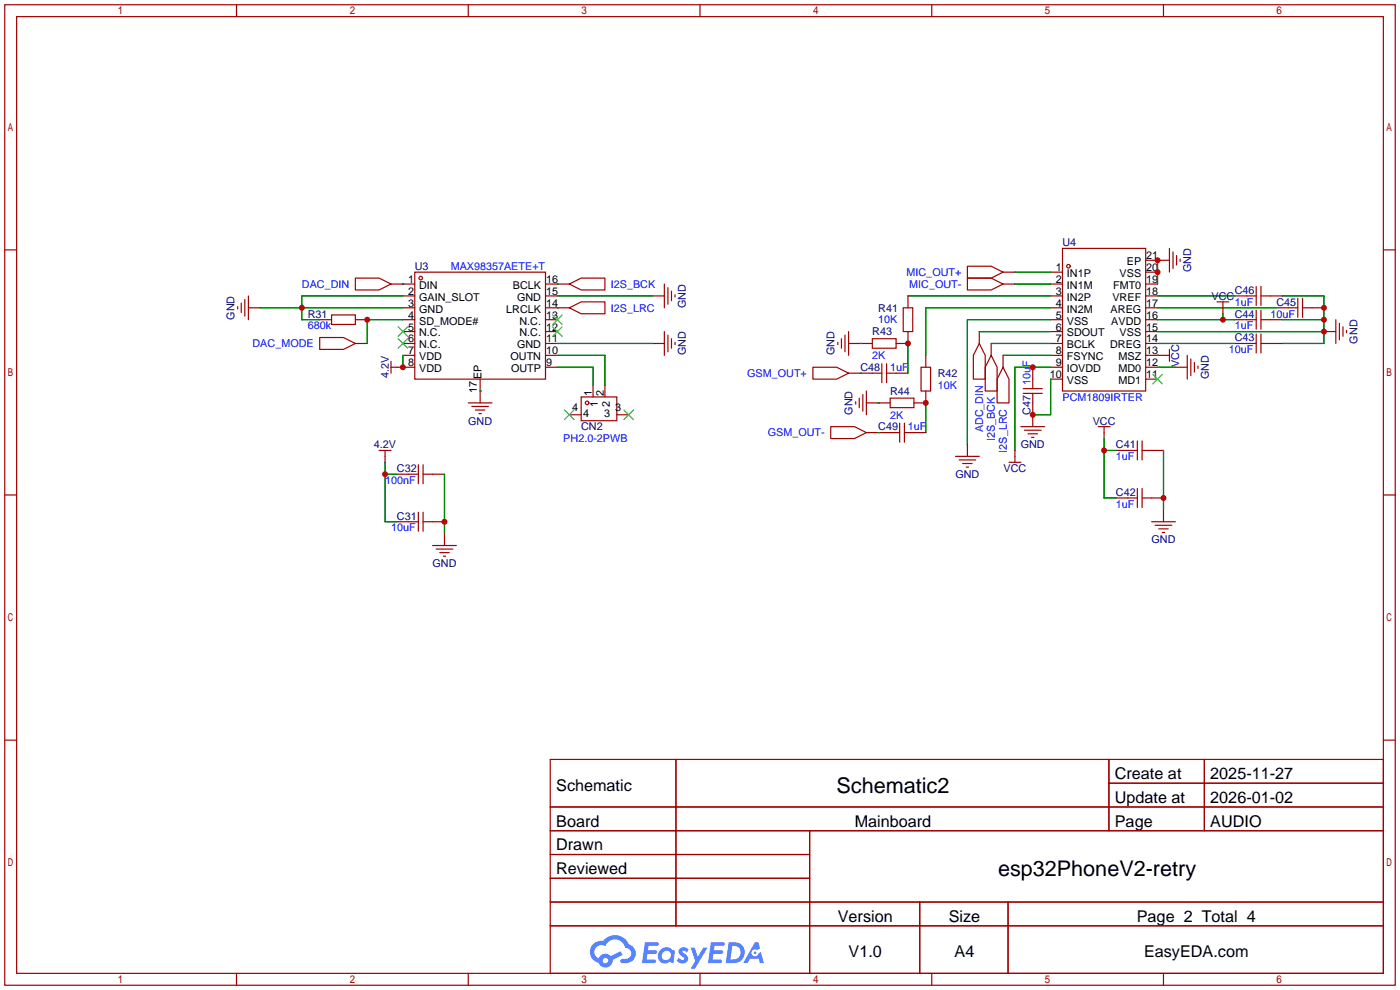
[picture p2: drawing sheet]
<svg xmlns="http://www.w3.org/2000/svg" width="299mm" height="212mm" viewBox="0 0 299 212" stroke-linecap="round" stroke-linejoin="round" font-family="sans-serif">
<g fill="none" stroke="#a10000" stroke-width=".25">
<path d="M1 1h297.2v209.6h-297.2zM3.6 3.6h292.1v204.4h-292.1zM50.5 1v2.6M100.1 1v2.6M149.6 1v2.6M199.1 1v2.6M248.7 1v2.6M1 53.4h2.6M295.7 53.4h2.5M1 105.8h2.6M295.7 105.8h2.5M1 158.2h2.6"/>
<path d="M295.7 158.2h2.5M117.6 162.3h178.1v45.7h-178.1zM117.6 172.5h178.1M117.6 177.5h178.1M144.5 162.3v35.6M173 177.5v30.5M237 162.3v15.2M237 167.4h58.7M257.4 162.3v15.2M117.6 182.6h55.4M117.6 192.8h178.1M117.6 187.7h55.4"/>
<path d="M117.6 197.9h178.1M196.6 192.8v15.2M215.4 192.8v15.2M50.5 208v2.6M100.1 208v2.6M149.6 208v2.6M199.1 208v2.6M248.7 208v2.6"/>
</g>
<g fill="#5487ff">
<path d="M145.3 202.7a1.3 1.3 0 0 1 1.9 .3l-.4 .6a.54 .54 0 0 0-.9-.2l.1 .2a1.34 1.34 0 0 1 .9 1.8 1.47 1.47 0 0 1-2.3-.1l.5-.6 .8 .5a.31 .31 0 0 0 .4-.3 .31 .31 0 0 0-.3-.4 1.12 1.12 0 0 1-.7-1.8z"/>
<path d="M147.6 202.5h.9l.6 2 1.2-2h.9l-2.7 4.6h-.9l1-1.7z"/>
<path d="M137.8 201.4h1.7a1.31 1.31 0 0 1 1.2 .2 .4 .4 0 0 1-.3 .5l-1.8 .1-.1 .9h1.6a.4 .4 0 0 1 .4 .4 .4 .4 0 0 1-.5 .4h-1.6l-.2 1.2h1.4a.46 .46 0 0 1 .5 0 .46 .46 0 0 1 .1 .5l-.4 .2h-2.6z"/>
<path d="M151.9 201.4h1.7a1.32 1.32 0 0 1 1.2 .2 .39 .39 0 0 1-.3 .5l-1.8 .1-.1 .9h1.6a.4 .4 0 0 1 .4 .4 .4 .4 0 0 1-.4 .4h-1.7l-.2 1.2h1.4a.46 .46 0 0 1 .5 0 .46 .46 0 0 1 .1 .5l-.4 .2h-2.6z"/>
<path d="M161.3 201.4h.8l.3 1.3-.6 .4a.75 .75 0 0 0-1.1 .3 .75 .75 0 0 0 .5 1 .75 .75 0 0 0 .9-.7l.5-.2 .6 2.3h-.8l-.3-.9h-1.8l-.5 .9h-1z"/>
<path d="M155.7 201.4l-.6 4.4h1.5a2.27 2.27 0 0 0 2.6-2.2 2.27 2.27 0 0 0-2.7-2.2zM156.5 202.1a1.5 1.5 0 0 1 1.8 1.6 1.5 1.5 0 0 1-1.9 1.4h-.3z"/>
<path d="M141.2 203a1.6 1.6 0 0 0-.3 2.3 1.6 1.6 0 0 0 2.3 .2l.7 .3 .3-2.4-.1-.3-.5-.1a1.58 1.58 0 0 0-2.4 0zM141.8 203.5a.98 .98 0 0 1 1.6 .4 .98 .98 0 0 1-1.1 1.3 .94 .94 0 0 1-.9-.7 .94 .94 0 0 1 .4-1z"/>
<path d="M126.8 201.8a2.37 2.37 0 0 0 1.1 4 1.54 1.54 0 0 0 1.8 1 1.54 1.54 0 0 0 1.2-1.6l2.2-1.1-.5-.8-2 1a1.57 1.57 0 0 0-2.7 .5 1.5 1.5 0 0 1-.7-2.1 1.5 1.5 0 0 1 2.2-.5 2.23 2.23 0 0 1 2.3-1.4 2.23 2.23 0 0 1 2 1.8 1.16 1.16 0 0 1 1.2 1.1 1.16 1.16 0 0 1-1.1 1.2h-.7a.47 .47 0 0 0-.5 .4 .47 .47 0 0 0 .4 .5 2.17 2.17 0 0 0 2.5-.9 2.17 2.17 0 0 0-.3-2.7l-.8-.4a3.2 3.2 0 0 0-5.5-.7l-1.1 .1zM128.8 205.3a.6 .6 0 0 1 1.2 0 .6 .6 0 0 1-1.2 0z"/>
<circle cx="161.4" cy="203.6" r=".28"/>
</g>
<g fill="none" stroke="#a10000" stroke-width=".25">
<path d="M75.9 59.4h5.1l2.6 1.3-2.6 1.3h-5.1zM88.6 58.2h28v22.8h-28zM206.8 59.4h5l2.6 1.3-2.6 1.3h-5zM206.8 56.9h5l2.6 1.3-2.6 1.2h-5zM214.4 58.2h2.5M224.5 58.2h2.6M227.1 53.1h17.8v30.5h-17.8zM244.9 58.2h2.5M244.9 55.6h5M249.9 53.1v5.1M250.7 53.8v3.6M251.5 54.6v2"/>
<path d="M252.2 55.4v.5M50.8 65.5v.5M51.6 64.8v2M52.3 64v3.6M53.1 65.8h2.5M53.1 63.2v5.1M68.3 72.1h5.1l2.5 1.3-2.5 1.3h-5.1zM68.3 68.3h2.6M70.9 67.3h5v2h-5zM75.9 68.3h2.6M75.9 73.4h2.6M83.6 60.7h5"/>
<path d="M83.6 78.5h5M83.6 77.2v2.6M86.1 63.2h2.5M86.1 65.8h2.5M86.1 68.3h2.5M86.1 70.9h2.5M86.1 73.4h2.5M86.1 75.9h2.5M116.6 60.7h5.1M116.6 63.2h2.5M116.6 65.8h5.1M116.6 68.3h2.5"/>
<path d="M116.6 70.9h2.5M116.6 73.4h2.5M116.6 75.9h2.5M116.6 78.5h2.5M121.7 65.8l2.5-1.3h5.1v2.6h-5.1zM121.7 60.7l2.5-1.3h5.1v2.6h-5.1zM139.4 63.2h2.6M139.4 73.4h2.6M142 60.7v5.1M142 70.9v5M142.7 61.5v3.5M142.7 71.6v3.6"/>
<path d="M143.5 62.2v2.1M143.5 72.4v2M144.3 63v.5M144.3 73.2v.5M173.7 78.5h5.1l2.6 1.3-2.6 1.2h-5.1zM179.1 73.2v.5M179.8 72.4v2M180.6 71.6v3.6M181.4 73.4h5M181.4 70.9v5M181.4 79.8h7.1M186.4 72.4h5.1v2h-5.1z"/>
<path d="M188.5 77.7v4.1M189.5 79.8h4.6M189.5 77.7v4.1M193 65.8h2.1v5.1h-2.1zM194.1 70.9v2.5h-2.6M194.1 63.2v2.6M196.8 78.5h2.1v5.1h-2.1zM197.9 75.9v2.6M209.3 73.4l1.3 2.5v5.1h-2.6v-5.1zM209.3 70.9v2.5M211.8 75.9l1.3 2.6v5.1h-2.5v-5.1zM211.8 73.4v2.5"/>
<path d="M214.4 78.5l1.2 2.5v5.1h-2.5v-5.1zM214.4 60.7h2.5M214.4 75.9v2.6M220.7 78.5v4.6M224.5 60.7h2.6M224.5 63.2h2.6M224.5 65.8h2.6M224.5 68.3h2.6M224.5 70.9h2.6M224.5 73.4h2.6M224.5 75.9h2.6M224.5 78.5h2.6"/>
<path d="M244.9 60.7h2.5M244.9 63.2h2.5M244.9 65.8h2.5M244.9 68.3h2.5M244.9 70.9h2.5M244.9 73.4h2.5M244.9 75.9h5M244.9 78.5h2.5M249.9 74.7v2.5M251.2 78.5h2.5M253.7 75.9v5.1M254.5 76.7v3.6"/>
<path d="M255.3 77.5v2M256 78.2v.5M260.1 64.5h2.5M261.4 64.5v2.6M263.9 63.2h4.6M263.9 68.3h4.6M263.9 73.4h4.6M268.5 61.2v4.1M268.5 66.3v4.1M268.5 71.4v4M269.5 63.2h4.6M269.5 68.3h4.6"/>
<path d="M269.5 73.4h4.6M269.5 61.2v4.1M269.5 66.3v4.1M269.5 71.4v4M272.8 65.8h4.6M277.4 63.8v4M278.4 65.8h4.6M278.4 63.8v4M283 70.9h2.5M285.5 68.3v5.1M286.3 69.1v3.5M287 69.8v2.1"/>
<path d="M287.8 70.6v.5M81 96.3h2.6M82.3 96.3v2.5M89.4 99.3v4.1M90.4 99.3v4.1M100.1 86.1h5.1M100.8 86.9h3.6M101.6 87.6h2M102.4 88.4h.5M102.6 81v5.1M121.7 88.6h2.5M124.2 84.8h7.6v5.1h-7.6z"/>
<path d="M126.7 82.3v2.5M129.3 82.3v2.5M131.8 88.6h2.6M177.5 91.2h5.1l2.6 1.3-2.6 1.2h-5.1zM182.9 85.9v.5M183.6 85.1v2M184.4 84.3v3.6M185.2 86.1h5M185.2 83.6v5M185.2 92.5h7.1M190.2 85.1h5.1v2h-5.1zM192.3 90.4v4.1"/>
<path d="M193.3 92.5h4.6M193.3 90.4v4.1M197.9 83.6v2.5h-2.6M204.2 97.5h5.1M205 98.3h3.5M205.7 99.1h2.1M206.5 99.8h.5M206.8 95v2.5M215.6 98.8h2.6M216.9 96.3v2.5M218.2 91.2h5.1M218.7 83.1h4.1"/>
<path d="M218.7 84.1h4.1M218.9 91.9h3.6M219.7 92.7h2M220.5 93.5h.5M220.7 84.1v7.1M224.5 81h2.6M234.7 91.2h2.5M236 91.2v2.5M238.5 96.3h4.6M243.1 94.2v4.1M244.1 96.3h4.6M244.1 94.2v4.1"/>
<path d="M244.9 81h2.5M84.8 111.5h4.6M84.8 101.3h4.6M89.4 109.5v4M90.4 111.5h4.6M90.4 101.3h4.6M90.4 109.5v4M92.5 116.6h5M93.2 117.3h3.6M94 118.1h2M94.7 118.9h.5M95 114v2.6"/>
<path d="M238.5 106.4h4.6M243.1 104.4v4.1M244.1 104.4v4.1M244.1 106.4h4.6M246.1 111.5h5.1M246.9 112.3h3.5M247.6 113h2.1M248.4 113.8h.5M248.7 109v2.5"/>
<circle cx="89.9" cy="59.4" r=".38"/>
<circle cx="228.3" cy="56.9" r=".38"/>
<circle cx="125.5" cy="86.1" r=".38"/>
</g>
<g fill="none" stroke="#3c3" stroke-width=".25">
<path d="M85.1 69.8l2 2.1M85.1 72.4l2 2M87.1 69.8l-2 2.1M87.1 72.4l-2 2M118.1 69.8l2 2.1M118.1 67.3l2 2M120.1 69.8l-2 2.1M120.1 67.3l-2 2M120.6 87.6l2.1 2.1M122.7 87.6l-2.1 2.1M133.3 87.6l2.1 2.1M135.4 87.6l-2.1 2.1"/>
<path d="M246.4 80l2 2M248.4 80l-2 2"/>
</g>
<g fill="none" stroke="#008700" stroke-width=".25">
<path d="M216.9 58.2h7.6M247.4 55.6v5.1M55.6 65.8h30.5M86.1 60.7h.1M86.1 63.2h-21.6v5.1h3.8M86.1 68.3h-7.6v5.1M86.1 75.9v2.6M119.1 65.8h.1M119.1 60.7h.1M119.1 63.2h20.3M119.1 73.4h20.3M119.1 78.5h7.6v3.8"/>
<path d="M119.1 75.9h10.2v6.4M183.9 73.4h.1M183.9 79.8h.1M194.1 63.2h30.4M194.1 73.4v6.4M209.3 70.9h15.2M211.8 73.4h12.7M214.4 75.9h10.1M216.9 60.7h7.6M224.5 65.8h-26.6v10.1M224.5 68.3h-17.7v26.7M224.5 78.5h-7.6v17.8"/>
<path d="M247.4 75.9h.1M247.4 63.2h16.5M247.4 65.8h25.4M247.4 70.9h35.6M247.4 73.4h16.5M247.4 68.3h16.5M247.4 78.5h3.8M261.4 67.1v1.2M274.1 63.2h8.9v10.2h-8.9M274.1 68.3h8.9M82.3 98.8v12.7h2.5M102.6 83.6h.1"/>
<path d="M187.7 86.1h.1M187.7 92.5h.1M197.9 86.1v6.4M224.5 81v7.6h-3.8M236 93.7v12.7h2.5M236 96.3h2.5M248.7 96.3v12.7M82.3 101.3h2.5M95 101.3v12.7"/>
</g>
<g fill="#c00">
<circle cx="283" cy="70.9" r=".63"/>
<circle cx="283" cy="68.3" r=".63"/>
<circle cx="283" cy="65.8" r=".63"/>
<circle cx="64.5" cy="65.8" r=".63"/>
<circle cx="78.5" cy="68.3" r=".63"/>
<circle cx="86.1" cy="78.5" r=".63"/>
<circle cx="248.7" cy="106.4" r=".63"/>
<circle cx="236" cy="96.3" r=".63"/>
<circle cx="261.4" cy="68.3" r=".63"/>
<circle cx="247.4" cy="58.2" r=".63"/>
<circle cx="247.4" cy="55.6" r=".63"/>
<circle cx="220.7" cy="78.5" r=".63"/>
<circle cx="220.7" cy="88.6" r=".63"/>
<circle cx="197.9" cy="86.1" r=".63"/>
<circle cx="194.1" cy="73.4" r=".63"/>
<circle cx="95" cy="111.5" r=".63"/>
<circle cx="82.3" cy="101.3" r=".63"/>
</g>
<g font-size="4.6">
<text x="178.8" y="169.4">Schematic2</text>
<text x="213.3" y="187.2">esp32PhoneV2-retry</text>
</g>
<g font-size="3.5">
<text x="238.3" y="166.5">Create at</text>
<text x="258.7" y="166.5">2025-11-27</text>
<text x="118.9" y="169.1">Schematic</text>
<text x="238.3" y="171.6">Update at</text>
<text x="258.7" y="171.6">2026-01-02</text>
<text x="118.9" y="176.7">Board</text>
<text x="182.7" y="176.7">Mainboard</text>
<text x="238.3" y="176.7">Page</text>
<text x="258.7" y="176.7">AUDIO</text>
<text x="118.9" y="181.8">Drawn</text>
<text x="118.9" y="186.8">Reviewed</text>
<text x="179.1" y="197">Version</text>
<text x="202.8" y="197">Size</text>
<text x="243" y="197">Page 2 Total 4</text>
<text x="181.4" y="204.6">V1.0</text>
<text x="204" y="204.6">A4</text>
<text x="244.5" y="204.6">EasyEDA.com</text>
</g>
<g font-size="2.3" fill="#000080">
<text x="227.1" y="52.6">U4</text>
<text x="88.6" y="57.7">U3</text>
<text x="254.6" y="58.2" transform="rotate(-90 254.6 58.2)">GND</text>
<text x="146.6" y="65.8" transform="rotate(-90 146.6 65.8)">GND</text>
<text x="258.9" y="64.1">VCC</text>
<text x="263.9" y="62.8">C46</text>
<text x="272.8" y="65.3">C45</text>
<text x="50.1" y="68.4" transform="rotate(-90 50.1 68.4)">GND</text>
<text x="65.8" y="67.9">R31</text>
<text x="186.4" y="71.7">R43</text>
<text x="187.7" y="66.6">R41</text>
<text x="263.9" y="67.9">C44</text>
<text x="146.6" y="76" transform="rotate(-90 146.6 76)">GND</text>
<text x="178.4" y="76" transform="rotate(-90 178.4 76)">GND</text>
<text x="263.9" y="72.9">C43</text>
<text x="290.1" y="73.4" transform="rotate(-90 290.1 73.4)">GND</text>
<text x="83.1" y="80.9" transform="rotate(-90 83.1 80.9)">4.2V</text>
<text x="183.9" y="79.3">C48</text>
<text x="200.4" y="80.6">R42</text>
<text x="252" y="78.4" transform="rotate(-90 252 78.4)">VCC</text>
<text x="258.4" y="81.1" transform="rotate(-90 258.4 81.1)">GND</text>
<text x="182.2" y="88.7" transform="rotate(-90 182.2 88.7)">GND</text>
<text x="190.2" y="84.4">R44</text>
<text x="220.3" y="88.6" transform="rotate(-90 220.3 88.6)">C47</text>
<text x="79.9" y="95.8">4.2V</text>
<text x="100.1" y="90.7">GND</text>
<text x="124.2" y="92">CN2</text>
<text x="187.7" y="92">C49</text>
<text x="218.2" y="95.8">GND</text>
<text x="233.5" y="90.7">VCC</text>
<text x="238.5" y="95.8">C41</text>
<text x="84.8" y="100.9">C32</text>
<text x="214.5" y="100.9">VCC</text>
<text x="204.2" y="102.2">GND</text>
<text x="238.5" y="106">C42</text>
<text x="84.8" y="111">C31</text>
<text x="246.1" y="116.1">GND</text>
<text x="92.4" y="121.2">GND</text>
</g>
<g font-size="2.3" fill="#00f">
<text x="96.3" y="57.7">MAX98357AETE+T</text>
<text x="193.7" y="59">MIC_OUT+</text>
<text x="64.5" y="61.5">DAC_DIN</text>
<text x="130.6" y="61.5">I2S_BCK</text>
<text x="194.3" y="61.5">MIC_OUT-</text>
<text x="263.9" y="65.3">1uF</text>
<text x="65.8" y="70.4">680k</text>
<text x="130.6" y="66.6">I2S_LRC</text>
<text x="187.7" y="69.1">10K</text>
<text x="263.9" y="70.4">1uF</text>
<text x="271.5" y="67.9">10uF</text>
<text x="54" y="74.2">DAC_MODE</text>
<text x="186.4" y="76.8">2K</text>
<text x="262.6" y="75.5">10uF</text>
<text x="159.7" y="80.6">GSM_OUT+</text>
<text x="190.2" y="79.3">1uF</text>
<text x="200.4" y="83.1">10K</text>
<text x="220.3" y="82.3" transform="rotate(-90 220.3 82.3)">10uF</text>
<text x="190.2" y="89.5">2K</text>
<text x="227.1" y="85.6">PCM1809IRTER</text>
<text x="120.4" y="94.5">PH2.0-2PWB</text>
<text x="164.1" y="93.3">GSM_OUT-</text>
<text x="194.1" y="92">1uF</text>
<text x="210.1" y="92.4" transform="rotate(-90 210.1 92.4)">ADC_DIN</text>
<text x="212.6" y="94.3" transform="rotate(-90 212.6 94.3)">I2S_BCK</text>
<text x="215.2" y="96.7" transform="rotate(-90 215.2 96.7)">I2S_LRC</text>
<text x="238.5" y="98.3">1uF</text>
<text x="82.3" y="103.4">100nF</text>
<text x="83.6" y="113.6">10uF</text>
<text x="238.5" y="108.5">1uF</text>
</g>
<g font-size="2.3">
<text x="225.7" y="57.9">1</text>
<text x="228" y="59.2">IN1P</text>
<text x="239.3" y="59.2">VSS</text>
<text x="240.8" y="56.7">EP</text>
<text x="245" y="57.9">20</text>
<text x="245" y="55.4">21</text>
<text x="87.2" y="60.5">1</text>
<text x="87.2" y="63">2</text>
<text x="87.2" y="65.6">3</text>
<text x="89.6" y="61.7">DIN</text>
<text x="89.6" y="64.3">GAIN_SLOT</text>
<text x="109.6" y="61.7">BCLK</text>
<text x="110.5" y="64.3">GND</text>
<text x="116.7" y="65.6">14</text>
<text x="116.7" y="63">15</text>
<text x="116.7" y="60.5">16</text>
<text x="225.7" y="60.5">2</text>
<text x="225.7" y="63">3</text>
<text x="225.7" y="65.6">4</text>
<text x="228" y="61.7">IN1M</text>
<text x="228" y="64.3">IN2P</text>
<text x="237.8" y="64.3">VREF</text>
<text x="237.9" y="61.7">FMT0</text>
<text x="245" y="65.6">17</text>
<text x="245" y="63">18</text>
<text x="245" y="60.5">19</text>
<text x="87.2" y="68.1">4</text>
<text x="87.2" y="70.6">5</text>
<text x="89.6" y="66.8">GND</text>
<text x="89.6" y="69.4">SD_MODE#</text>
<text x="89.6" y="71.9">N.C.</text>
<text x="108.2" y="66.8">LRCLK</text>
<text x="111" y="71.9">N.C.</text>
<text x="111" y="69.4">N.C.</text>
<text x="116.7" y="70.6">12</text>
<text x="116.7" y="68.1">13</text>
<text x="225.7" y="68.1">5</text>
<text x="225.7" y="70.6">6</text>
<text x="228" y="66.8">IN2M</text>
<text x="228" y="69.4">VSS</text>
<text x="228" y="71.9">SDOUT</text>
<text x="237.4" y="66.8">AREG</text>
<text x="237.5" y="69.4">AVDD</text>
<text x="239.3" y="71.9">VSS</text>
<text x="245" y="70.6">15</text>
<text x="245" y="68.1">16</text>
<text x="87.2" y="73.2">6</text>
<text x="87.2" y="75.7">7</text>
<text x="89.6" y="74.4">N.C.</text>
<text x="89.6" y="77">VDD</text>
<text x="109.1" y="77">OUTN</text>
<text x="110.5" y="74.4">GND</text>
<text x="116.7" y="75.7">10</text>
<text x="116.7" y="73.2">11</text>
<text x="225.7" y="73.2">7</text>
<text x="225.7" y="75.7">8</text>
<text x="228" y="74.4">BCLK</text>
<text x="228" y="77">FSYNC</text>
<text x="237.2" y="74.4">DREG</text>
<text x="239" y="77">MSZ</text>
<text x="245" y="75.7">13</text>
<text x="245" y="73.2">14</text>
<text x="87.2" y="78.3">8</text>
<text x="89.6" y="79.5">VDD</text>
<text x="102.9" y="81" transform="rotate(-90 102.9 81)">EP</text>
<text x="109.2" y="79.5">OUTP</text>
<text x="116.7" y="78.3">9</text>
<text x="224.4" y="80.8">10</text>
<text x="225.7" y="78.3">9</text>
<text x="228" y="79.5">IOVDD</text>
<text x="228" y="82.1">VSS</text>
<text x="239" y="82.1">MD1</text>
<text x="239" y="79.5">MD0</text>
<text x="245" y="80.8">11</text>
<text x="245" y="78.3">12</text>
<text x="101.9" y="84.1" transform="rotate(-90 101.9 84.1)">17</text>
<text x="122.3" y="87.9">4</text>
<text x="124.7" y="89.2">4</text>
<text x="126.5" y="84.7" transform="rotate(-90 126.5 84.7)">1</text>
<text x="127.8" y="87.1" transform="rotate(-90 127.8 87.1)">1</text>
<text x="129.1" y="84.7" transform="rotate(-90 129.1 84.7)">2</text>
<text x="129.1" y="89.2">3</text>
<text x="130.3" y="87.1" transform="rotate(-90 130.3 87.1)">2</text>
<text x="131.5" y="87.9">3</text>
</g>
</svg>
